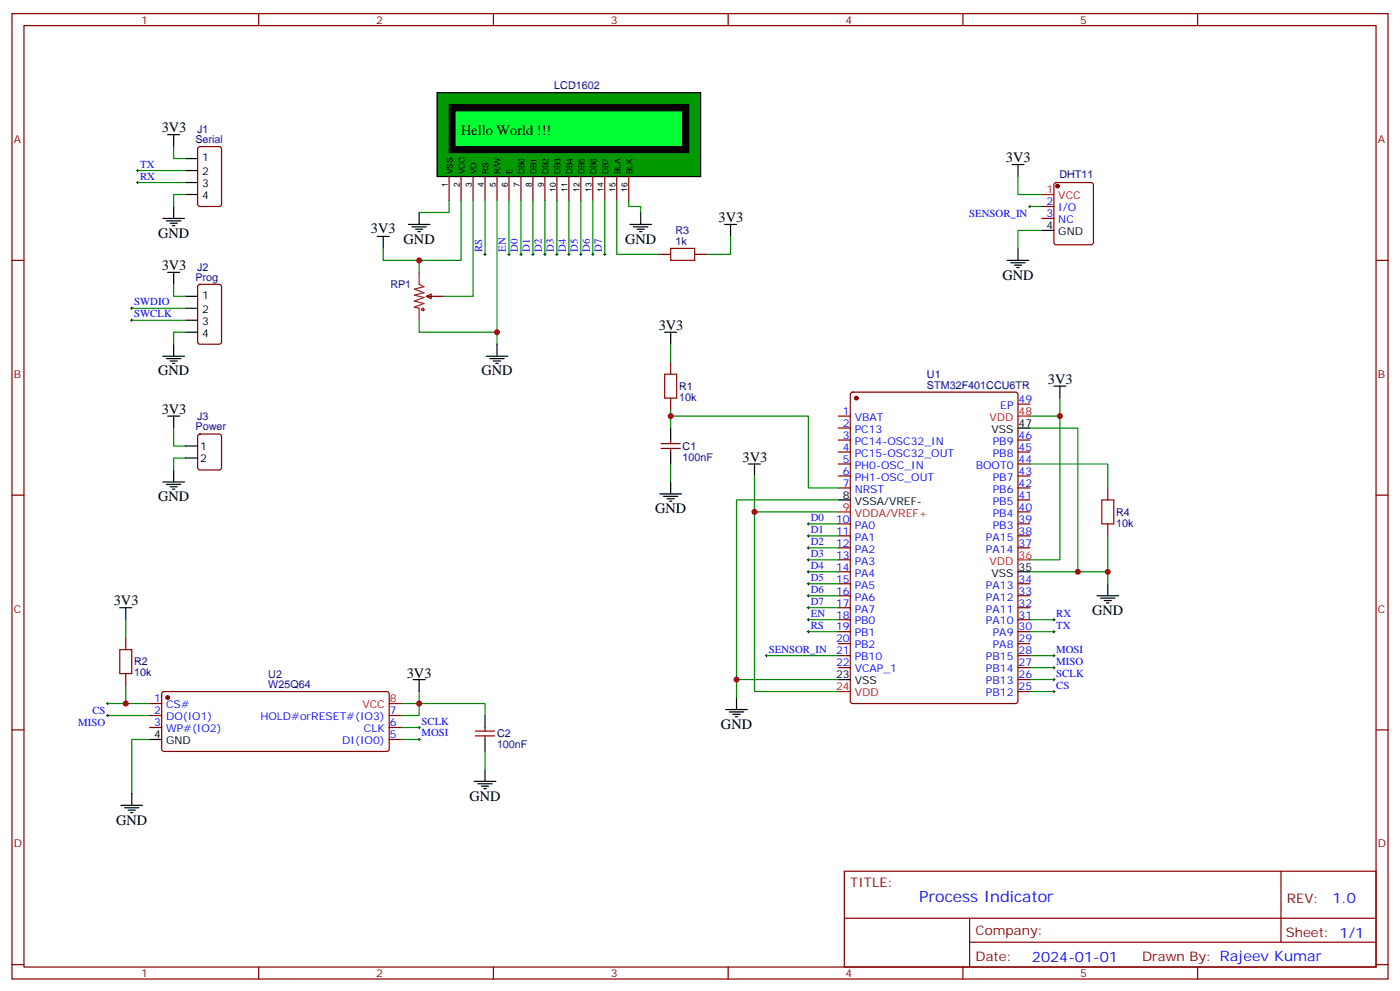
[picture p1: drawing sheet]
<svg xmlns="http://www.w3.org/2000/svg" width="412mm" height="292mm" viewBox="0 0 412 292" stroke-linecap="round" stroke-linejoin="round" font-family="sans-serif">
<g fill="none" stroke="#870000" stroke-width=".35">
<path d="M3.5 4h405.4v284.4h-405.4zM7.1 7.5h398.2v277.3h-398.2zM76.2 4v3.5M145.3 4v3.5M214.5 4v3.5M283.6 4v3.5M352.8 4v3.5M3.5 76.7h3.6M405.3 76.7h3.6M250.7 115.7l.5-.2h48l.6 .4 .1 90.6-.5 .7h-48.2l-.7-.4v-90.6zM299.9 119h3.5M246.9 122.6h3.6"/>
<path d="M246.9 126.1h3.6M246.9 129.6h3.6M246.9 133.1h3.6M246.9 136.7h3.6M299.9 129.6h3.5M299.9 133.1h3.5M299.9 136.7h3.5M3.5 145.8h3.6M246.9 140.2h3.6M246.9 143.7h3.6M246.9 154.3h3.6M246.9 157.8h3.6"/>
<path d="M299.9 140.2h3.5M299.9 143.7h3.5M299.9 154.3h3.5M299.9 157.8h3.5M299.9 150.8h3.5M299.9 147.2h3.5M405.3 145.8h3.6M246.9 161.4h3.6M246.9 164.9h3.6M246.9 168.4h3.6M246.9 171.9h3.6M246.9 175.5h3.6"/>
<path d="M246.9 179h3.6M299.9 161.4h3.5M299.9 171.9h3.5M299.9 175.5h3.5M299.9 179h3.5M246.9 182.5h3.6M246.9 186.1h3.6M246.9 189.6h3.6M246.9 193.1h3.6M246.9 196.6h3.6M299.9 182.5h3.5M299.9 186.1h3.5"/>
<path d="M299.9 189.6h3.5M299.9 193.1h3.5M299.9 196.6h3.5M3.5 215h3.6M299.9 203.7h3.5M299.9 200.2h3.5M405.3 215h3.6M248.7 256.6h156.6v28.2h-156.6zM377.3 256.6v20.9M248.7 270.5h156.5M285.6 277.5h119.6M285.6 270.5v14.1"/>
<path d="M3.5 284.1h3.6M76.2 284.8v3.6M145.3 284.8v3.6M214.5 284.8v3.6M283.6 284.8v3.6M352.8 284.8v3.6M405.3 284.1h3.6"/>
</g>
<circle cx="252.2" cy="117.3" r=".53" fill="#870000" stroke="#870000" stroke-width=".35"/>
<path d="M299.9 126.1h3.5M246.9 147.2h3.6M299.9 168.4h3.5M246.9 200.2h3.6" fill="none" stroke="#000" stroke-width=".35"/>
<path d="M299.9 122.6h3.5M246.9 150.8h3.6M299.9 164.9h3.5M246.9 203.7h3.6" fill="none" stroke="#f00" stroke-width=".35"/>
<path d="M128.8 27.3h77.6v24.7h-77.6z" fill="#090" stroke="#000" stroke-width=".35"/>
<g fill="none" stroke="#870000" stroke-width=".35">
<path d="M132.3 52v7.1M135.8 52v7.1M139.3 52v7.1M142.9 52v7.1M146.4 52v7.1M149.9 52v7.1M153.5 52v7.1M157 52v7.1M160.5 52v7.1M164 52v7.1M167.6 52v7.1M171.1 52v7.1"/>
<path d="M174.6 52v7.1M178.2 52v7.1M181.7 52v7.1M185.2 52v7.1"/>
</g>
<path d="M132.3 30.8h70.5v14.1h-70.5z" fill="#000" stroke="#000" stroke-width=".35"/>
<path d="M134.1 32.6h67v10.6h-67z" fill="none" stroke="#000" stroke-width=".35"/>
<path d="M134.1 32.6h67v10.6h-67z" fill="#0f3" stroke="#000" stroke-width=".35"/>
<g fill="none" stroke="#000" stroke-width=".29">
<path d="M40.2 50.2h.7M40.2 53.8h.7M40.6 49.9v.7M40.6 53.4v.7M142.5 74.9h.7M142.9 74.6v.7M149.6 74.9h.7M149.9 74.6v.7M153.1 74.9h.7M153.5 74.6v.7M156.6 74.9h.7M157 74.6v.7"/>
<path d="M160.2 74.9h.7M160.5 74.6v.7M163.7 74.9h.7M164 74.6v.7M167.2 74.9h.7M167.6 74.6v.7M170.7 74.9h.7M171.1 74.6v.7M174.3 74.9h.7M174.6 74.6v.7M177.8 74.9h.7M178.2 74.6v.7"/>
<path d="M303 60.8h.7M303.4 60.5v.7M38.5 90.8h.7M38.5 94.3h.7M38.8 90.5v.7M38.8 94v.7M237.8 154.3h.7M237.8 157.8h.7M238.1 154v.7M238.1 157.5v.7M237.8 161.4h.7M237.8 164.9h.7"/>
<path d="M237.8 168.4h.7M237.8 171.9h.7M237.8 175.5h.7M237.8 179h.7M238.1 161v.7M238.1 164.5v.7M238.1 168.1v.7M238.1 171.6v.7M238.1 175.1v.7M238.1 178.6v.8M225.4 193.1h.7M225.8 192.8v.7"/>
<path d="M237.8 182.5h.7M237.8 186.1h.7M238.1 182.2v.7M238.1 185.7v.7M310.1 182.5h.7M310.1 186.1h.7M310.1 193.1h.7M310.1 196.6h.7M310.4 182.2v.7M310.4 185.7v.7M310.4 192.8v.7M310.4 196.3v.7"/>
<path d="M310.4 199.8v.7M31.4 207.2h.7M31.4 210.7h.7M31.7 206.9v.7M31.7 210.4v.7M123.1 214.3h.7M123.1 217.8h.7M123.5 213.9v.7M123.5 217.5v.7M310.1 200.2h.7M310.1 203.7h.7M310.4 203.3v.7"/>
</g>
<g fill="none" stroke="#870000" stroke-width=".35">
<path d="M58.4 43.4l.5-.2h5.7l.6 .4 .1 16.5-.5 .7h-5.9l-.6-.4-.1-16.5zM310.7 54l.4-.2h10.3l.6 .4 .1 17.2-.5 .7h-10.5l-.6-.5-.1-17.1zM194 74.9h3.6M204.6 74.9h3.5M306.9 60.8h3.5M306.9 64.3h3.5M58.4 84l.5-.3h5.7l.6 .5 .1 16.5-.5 .6-5.9 .1-.6-.5-.1-16.4zM125.6 87.3l1.4-.7v1.4zM125.6 87.3h4.9M197.6 106.7v3.5M197.6 117.3v3.5M58.4 128.1l.5-.3h5.7l.6 .5 .1 9.4-.5 .7h-5.9l-.6-.4-.1-9.4z"/>
<path d="M194.7 132.1h5.7M194.7 130.7h5.7M197.6 129.6v1.1M197.6 132.1v1M326.3 143.7v3.5M326.3 154.3v3.5M37 187.8v3.5M37 198.4v3.5M44.1 207.2h3.5M44.1 210.7h3.5M44.1 214.3h3.5M47.9 203.9l.4-.2h65.9l.5 .7-.1 16.5-.7 .4h-65.8l-.5-.7v-16.2z"/>
<path d="M114.7 210.7h3.5M114.7 214.3h3.5M114.7 217.8h3.5M140.1 215.3h5.6M140.1 216.7h5.6M142.9 214.3v1M142.9 216.7v1.1"/>
</g>
<g fill="none" stroke="#000" stroke-width=".35">
<path d="M49.4 39.7h3.5M51.2 39.7v3.5M54.7 46.7h3.5M54.7 50.2h3.5M54.7 53.8h3.5M54.7 57.3h3.5M298.1 48.5h3.5M299.9 48.5v3.5M48 64.3h6.3M49 65.1h4.3M50.1 65.8h2.1M50.8 66.5h.7"/>
<path d="M51.2 60.8v3.5M111.1 69.6h3.6M112.9 69.6v3.6M120.3 66.1h6.3M121.4 66.8h4.2M122.4 67.5h2.1M123.1 68.2h.7M123.5 62.6v3.5M185.6 66.1h6.3M186.6 66.8h4.3M187.7 67.5h2.1M188.4 68.2h.7"/>
<path d="M188.7 62.6v3.5M213.4 66.1h3.6M215.2 66.1v3.5M296.7 76.7h6.3M297.7 77.4h4.3M298.8 78.1h2.1M299.5 78.8h.7M299.9 73.2v3.5M306.9 67.9h3.5M49.4 80.2h3.5M51.2 80.2v3.5M54.7 87.3h3.5"/>
<path d="M54.7 90.8h3.5M54.7 94.3h3.5M54.7 97.9h3.5M195.8 97.9h3.5M197.6 97.9v3.5M48 104.9h6.3M49 105.6h4.3M50.1 106.3h2.1M50.8 107h.7M51.2 101.4v3.5M143.2 104.9h6.4M144.3 105.6h4.2"/>
<path d="M145.3 106.3h2.2M146 107h.8M146.4 101.4v3.5M310.4 113.7h3.6M312.2 113.7v3.6M49.4 122.6h3.5M51.2 122.6v3.5M51.2 138.4v3.6M54.7 131.4h3.5M54.7 134.9h3.5M197.6 126.1v3.5M197.6 133.1v3.6"/>
<path d="M220.5 136.7h3.5M222.2 136.7v3.5M48 142h6.3M49 142.7h4.3M50.1 143.4h2.1M50.8 144.1h.7M194.4 145.5h6.3M195.4 146.2h4.3M196.5 146.9h2.1M197.2 147.6h.7M197.6 142v3.5M35.3 179h3.5"/>
<path d="M37 179v3.5M323.1 175.5h6.4M324.2 176.2h4.2M325.3 176.9h2.1M326 177.6h.7M326.3 171.9v3.6M44.1 217.8h3.5M121.7 200.2h3.5M123.5 200.2v3.5M142.9 210.7v3.6M142.9 217.8v3.5M213.8 209h6.3"/>
<path d="M214.8 209.7h4.3M215.9 210.4h2.1M216.6 211.1h.7M217 205.5v3.5M35.6 237.2h6.4M36.7 237.9h4.2M37.7 238.6h2.2M38.5 239.3h.7M38.8 233.7v3.5M139.7 230.2h6.3M140.8 230.9h4.2M141.8 231.6h2.1"/>
<path d="M142.5 232.3h.7M142.9 226.6v3.6"/>
</g>
<g fill="none" stroke="#008700" stroke-width=".35">
<path d="M40.6 50.2h14.1M40.6 53.8h14.1M51.2 43.2v3.5h3.5M54.7 57.3h-3.5v3.5M132.3 59.1v3.5h-8.8M135.8 59.1v17.6h-22.9v-3.5M139.3 59.1v28.2h-8.8M142.9 59.1v15.8M146.4 59.1v42.3M149.9 59.1v15.8M153.5 59.1v15.8M157 59.1v15.8"/>
<path d="M160.5 59.1v15.8M164 59.1v15.8M167.6 59.1v15.8M171.1 59.1v15.8M174.6 59.1v15.8M178.2 59.1v15.8M181.7 59.1v15.8h12.3M185.2 59.1v1.7h3.5v1.8M299.9 52v5.3h7M123.5 76.7v3.5M215.2 69.6v5.3h-7.1M303.4 60.8h3.5"/>
<path d="M306.9 67.9h-7v5.3M38.8 90.8h15.9M38.8 94.3h15.9M51.2 83.7v3.6h3.5M54.7 97.9h-3.5v3.5M123.5 94.3v3.6h22.9M197.6 101.4v5.3M312.2 117.3v5.3M51.2 126.1v5.3h3.5M54.7 134.9h-3.5v3.5M197.6 122.6h40.5v21.1h8.8M197.6 120.8v5.3"/>
<path d="M197.6 136.7v5.3M303.4 126.1h14.1v42.3h-14.1M303.4 122.6h8.8v42.3h-8.8M303.4 136.7h22.9v7M222.2 140.2v10.6M238.1 154.3h8.8M238.1 157.8h8.8M246.9 147.2h-29.9v53h29.9M246.9 150.8h-24.7v52.9h24.7M326.3 157.8v10.6M238.1 175.5h8.8M238.1 179h8.8"/>
<path d="M238.1 171.9h8.8M238.1 168.4h8.8M238.1 164.9h8.8M238.1 161.4h8.8M317.5 168.4h8.8v3.5M37 182.5v5.3M225.8 193.1h21.1M238.1 182.5h8.8M238.1 186.1h8.8M303.4 182.5h7M303.4 186.1h7M303.4 193.1h7"/>
<path d="M303.4 196.6h7M31.7 210.7h12.4M31.7 207.2h12.4M37 201.9v5.3M44.1 217.8h-5.3v15.9M118.2 210.7h5.3v-3.5h19.4v3.5M118.2 214.3h5.3M118.2 217.8h5.3M123.5 203.7v3.5h-5.3M217 200.2v5.3M303.4 200.2h7M303.4 203.7h7"/>
<path d="M142.9 221.3v5.3"/>
</g>
<g fill="none" stroke="#a10000" stroke-width=".35">
<path d="M197.6 73.2h7v3.5h-7zM195.8 110.2h3.5v7.1h-3.5zM324.6 147.2h3.5v7.1h-3.5zM35.3 191.3h3.5v7.1h-3.5z"/>
<circle cx="124.5" cy="91.2" r=".35"/>
</g>
<g fill="#870000" stroke="#870000" stroke-width=".35">
<circle cx="49.4" cy="205.5" r=".53"/>
<circle cx="311.5" cy="54.8" r=".53"/>
</g>
<path d="M306.9 57.3h3.5M114.7 207.2h3.5" fill="none" stroke="#f00" stroke-width=".35"/>
<path d="M123.5 80.2v3.5l1.4 .8-2.8 .7 2.8 1-2.8 .7 2.8 .7-2.8 1.1 2.8 .7-2.8 1.1 1.4 .3v3.5" fill="none" stroke="#8c2424" stroke-width=".35"/>
<g fill="#c00">
<circle cx="123.5" cy="76.7" r=".88"/>
<circle cx="146.4" cy="97.9" r=".88"/>
<circle cx="217" cy="200.2" r=".88"/>
<circle cx="317.5" cy="168.4" r=".88"/>
<circle cx="312.2" cy="122.6" r=".88"/>
<circle cx="222.3" cy="150.8" r=".88"/>
<circle cx="197.6" cy="122.6" r=".88"/>
<circle cx="37" cy="207.2" r=".88"/>
<circle cx="123.5" cy="207.2" r=".88"/>
<circle cx="326.3" cy="168.4" r=".88"/>
</g>
<text font-size="4.6" fill="#00f" x="270.8" y="265.6">Process Indicator</text>
<g font-size="4.2">
<text x="47.6" y="38.9">3V3</text>
<text x="135.8" y="39.7">Hello World !!!</text>
<text x="296.3" y="47.8">3V3</text>
<text x="211.7" y="65.4">3V3</text>
<text x="46.6" y="70">GND</text>
<text x="109.2" y="68.6">3V3</text>
<text x="118.9" y="71.8">GND</text>
<text x="184.1" y="71.8">GND</text>
<text x="47.6" y="79.5">3V3</text>
<text x="295.3" y="82.3">GND</text>
<text x="194" y="97.2">3V3</text>
<text x="46.6" y="110.6">GND</text>
<text x="141.8" y="110.6">GND</text>
<text x="308.7" y="113">3V3</text>
<text x="47.6" y="121.8">3V3</text>
<text x="218.7" y="136">3V3</text>
<text x="46.6" y="147.6">GND</text>
<text x="193" y="151.1">GND</text>
<text x="33.5" y="178.3">3V3</text>
<text x="321.7" y="181.1">GND</text>
<text x="119.8" y="199.8">3V3</text>
<text x="212.4" y="214.6">GND</text>
<text x="138.3" y="235.8">GND</text>
<text x="34.2" y="242.9">GND</text>
</g>
<g font-size="4.2" fill="#00f">
<text x="392.5" y="265.9">1.0</text>
<text x="304" y="283.2">2024-01-01</text>
</g>
<g font-size="3.9" fill="#800">
<text x="250.5" y="261.2">TITLE:</text>
<text x="379.1" y="265.9">REV:</text>
<text x="287.4" y="275.4">Company:</text>
<text x="378.7" y="276">Sheet: 1/1</text>
<text x="287.4" y="283.1">Date:</text>
<text x="336.4" y="283.2">Drawn By: Rajeev Kumar</text>
</g>
<g font-size="3.2" fill="#800">
<text x="41.6" y="7">1</text>
<text x="110.8" y="7">2</text>
<text x="179.9" y="7">3</text>
<text x="249.1" y="7">4</text>
<text x="318.2" y="7">5</text>
<text x="4.1" y="42.1">A</text>
<text x="405.9" y="42.1">A</text>
<text x="4.1" y="111.3">B</text>
<text x="405.9" y="111.3">B</text>
<text x="4.1" y="180.4">C</text>
<text x="405.9" y="180.4">C</text>
<text x="4.1" y="249.6">D</text>
<text x="405.9" y="249.6">D</text>
<text x="41.6" y="287.8">1</text>
<text x="110.8" y="287.8">2</text>
<text x="179.9" y="287.8">3</text>
<text x="249.1" y="287.8">4</text>
<text x="318.2" y="287.8">5</text>
</g>
<g font-size="3.2" fill="#000080">
<text x="163.3" y="26.2">LCD1602</text>
<text x="58.1" y="39.2">J1</text>
<text x="57.6" y="42.1">Serial</text>
<text x="312.1" y="52.4">DHT11</text>
<text x="199" y="69">R3</text>
<text x="199" y="72.1">1k</text>
<text x="57.6" y="82.7">Prog</text>
<text x="58.1" y="79.7">J2</text>
<text x="115" y="84.9">RP1</text>
<text x="273.1" y="111.5">U1</text>
<text x="200" y="118.1">10k</text>
<text x="200" y="114.9">R1</text>
<text x="273.1" y="114.4">STM32F401CCU6TR</text>
<text x="58.1" y="123.8">J3</text>
<text x="57.6" y="126.8">Power</text>
<text x="201.1" y="135.7">100nF</text>
<text x="201.1" y="132.5">C1</text>
<text x="328.8" y="155.1">10k</text>
<text x="328.8" y="151.9">R4</text>
<text x="39.5" y="195.9">R2</text>
<text x="39.5" y="199.1">10k</text>
<text x="79" y="202.5">W25Q64</text>
<text x="79" y="199.6">U2</text>
<text x="146.4" y="220.4">100nF</text>
<text x="146.4" y="217.2">C2</text>
</g>
<g font-size="3.2">
<text x="59.5" y="47.4">1</text>
<text x="59.5" y="51.6">2</text>
<text x="59.5" y="55.2">3</text>
<text x="59.5" y="58.7">4</text>
<text x="308.3" y="67.5">4</text>
<text x="311.7" y="69.3">GND</text>
<text x="59.5" y="88">1</text>
<text x="59.5" y="92.2">2</text>
<text x="59.5" y="95.7">3</text>
<text x="59.5" y="99.3">4</text>
<text x="300" y="125.7">47</text>
<text x="292.1" y="127.5">VSS</text>
<text x="58.9" y="132.4">1</text>
<text x="58.9" y="136">2</text>
<text x="248.3" y="146.9">8</text>
<text x="251.8" y="148.7">VSSA/VREF-</text>
<text x="292.1" y="169.8">VSS</text>
<text x="300" y="168.1">35</text>
<text x="246.3" y="199.8">23</text>
<text x="251.8" y="201.6">VSS</text>
<text x="45.4" y="217.5">4</text>
<text x="48.9" y="219.2">GND</text>
</g>
<g font-size="3.2" fill="#00f">
<text x="41.3" y="49.4">TX</text>
<text x="41.3" y="52.9">RX</text>
<text x="285.5" y="64">SENSOR_IN</text>
<text x="308.3" y="60.5">2</text>
<text x="308.3" y="64">3</text>
<text x="311.7" y="62.2">I/O</text>
<text x="311.7" y="65.8">NC</text>
<text x="142" y="74.2" transform="rotate(-90 142 74.2)">RS</text>
<text x="149" y="74.2" transform="rotate(-90 149 74.2)">EN</text>
<text x="152.6" y="74.2" transform="rotate(-90 152.6 74.2)">D0</text>
<text x="156.1" y="74.2" transform="rotate(-90 156.1 74.2)">D1</text>
<text x="159.6" y="74.2" transform="rotate(-90 159.6 74.2)">D2</text>
<text x="163.2" y="74.2" transform="rotate(-90 163.2 74.2)">D3</text>
<text x="166.7" y="74.2" transform="rotate(-90 166.7 74.2)">D4</text>
<text x="170.2" y="74.2" transform="rotate(-90 170.2 74.2)">D5</text>
<text x="173.7" y="74.2" transform="rotate(-90 173.7 74.2)">D6</text>
<text x="177.3" y="74.2" transform="rotate(-90 177.3 74.2)">D7</text>
<text x="39.5" y="89.9">SWDIO</text>
<text x="39.5" y="93.5">SWCLK</text>
<text x="300" y="118.7">49</text>
<text x="248.3" y="122.2">1</text>
<text x="248.3" y="125.7">2</text>
<text x="251.8" y="124">VBAT</text>
<text x="294.6" y="120.4">EP</text>
<text x="248.3" y="129.3">3</text>
<text x="251.8" y="127.5">PC13</text>
<text x="251.8" y="131">PC14-OSC32_IN</text>
<text x="292.4" y="131">PB9</text>
<text x="300" y="129.3">46</text>
<text x="248.3" y="132.8">4</text>
<text x="248.3" y="136.3">5</text>
<text x="251.8" y="134.5">PC15-OSC32_OUT</text>
<text x="292.4" y="134.5">PB8</text>
<text x="300" y="136.3">44</text>
<text x="300" y="132.8">45</text>
<text x="248.3" y="139.8">6</text>
<text x="248.3" y="143.4">7</text>
<text x="251.8" y="138.1">PH0-OSC_IN</text>
<text x="251.8" y="141.6">PH1-OSC_OUT</text>
<text x="287.4" y="138.1">BOOT0</text>
<text x="292.4" y="141.6">PB7</text>
<text x="300" y="143.4">42</text>
<text x="300" y="139.8">43</text>
<text x="251.8" y="145.1">NRST</text>
<text x="292.4" y="148.7">PB5</text>
<text x="292.4" y="145.1">PB6</text>
<text x="300" y="146.9">41</text>
<text x="238.8" y="153.4">D0</text>
<text x="246.3" y="154">10</text>
<text x="251.8" y="155.7">PA0</text>
<text x="292.4" y="155.7">PB3</text>
<text x="292.4" y="152.2">PB4</text>
<text x="300" y="154">39</text>
<text x="300" y="150.4">40</text>
<text x="238.8" y="157">D1</text>
<text x="238.8" y="160.5">D2</text>
<text x="246.3" y="157.5">11</text>
<text x="246.3" y="161">12</text>
<text x="251.8" y="159.2">PA1</text>
<text x="290.4" y="159.2">PA15</text>
<text x="300" y="161">37</text>
<text x="300" y="157.5">38</text>
<text x="238.8" y="164">D3</text>
<text x="238.8" y="167.5">D4</text>
<text x="246.3" y="164.5">13</text>
<text x="251.8" y="162.8">PA2</text>
<text x="251.8" y="166.3">PA3</text>
<text x="290.4" y="162.8">PA14</text>
<text x="238.8" y="171.1">D5</text>
<text x="246.3" y="168.1">14</text>
<text x="246.3" y="171.6">15</text>
<text x="251.8" y="169.8">PA4</text>
<text x="251.8" y="173.4">PA5</text>
<text x="290.4" y="173.4">PA13</text>
<text x="300" y="171.6">34</text>
<text x="238.8" y="174.6">D6</text>
<text x="238.8" y="178.1">D7</text>
<text x="246.3" y="175.1">16</text>
<text x="246.3" y="178.6">17</text>
<text x="251.8" y="176.9">PA6</text>
<text x="290.4" y="176.9">PA12</text>
<text x="300" y="178.6">32</text>
<text x="300" y="175.1">33</text>
<text x="238.8" y="181.6">EN</text>
<text x="238.8" y="185.2">RS</text>
<text x="246.3" y="182.2">18</text>
<text x="246.3" y="185.7">19</text>
<text x="251.8" y="180.4">PA7</text>
<text x="251.8" y="183.9">PB0</text>
<text x="290.4" y="183.9">PA10</text>
<text x="290.4" y="180.4">PA11</text>
<text x="300" y="185.7">30</text>
<text x="300" y="182.2">31</text>
<text x="311.1" y="185.2">TX</text>
<text x="311.1" y="181.6">RX</text>
<text x="246.3" y="189.2">20</text>
<text x="251.8" y="187.5">PB1</text>
<text x="251.8" y="191">PB2</text>
<text x="292.5" y="191">PA8</text>
<text x="292.5" y="187.5">PA9</text>
<text x="300" y="189.2">29</text>
<text x="226.5" y="192.2">SENSOR_IN</text>
<text x="246.3" y="192.8">21</text>
<text x="246.3" y="196.3">22</text>
<text x="251.8" y="194.5">PB10</text>
<text x="290.4" y="194.5">PB15</text>
<text x="300" y="196.3">27</text>
<text x="300" y="192.8">28</text>
<text x="311.1" y="192.2">MOSI</text>
<text x="311.1" y="195.8">MISO</text>
<text x="251.8" y="198">VCAP_1</text>
<text x="290.4" y="201.6">PB13</text>
<text x="290.4" y="198">PB14</text>
<text x="300" y="203.3">25</text>
<text x="300" y="199.8">26</text>
<text x="311.1" y="199.3">SCLK</text>
<text x="311.1" y="202.8">CS</text>
<text x="45.4" y="206.9">1</text>
<text x="48.9" y="208.6">CS#</text>
<text x="290.4" y="205.1">PB12</text>
<text x="23.1" y="213.9">MISO</text>
<text x="27.2" y="210.4">CS</text>
<text x="45.4" y="210.4">2</text>
<text x="45.4" y="213.9">3</text>
<text x="48.9" y="212.2">DO(IO1)</text>
<text x="48.9" y="215.7">WP#(IO2)</text>
<text x="76.7" y="212.2">HOLD#orRESET#(IO3)</text>
<text x="107.2" y="215.7">CLK</text>
<text x="114.8" y="213.9">6</text>
<text x="114.8" y="210.4">7</text>
<text x="124.2" y="213.4">SCLK</text>
<text x="100.8" y="219.2">DI(IO0)</text>
<text x="114.8" y="217.5">5</text>
<text x="124.2" y="216.9">MOSI</text>
</g>
<g font-size="3.2" fill="#f00">
<text x="308.3" y="56.9">1</text>
<text x="311.7" y="58.7">VCC</text>
<text x="291.5" y="124">VDD</text>
<text x="300" y="122.2">48</text>
<text x="248.3" y="150.4">9</text>
<text x="251.8" y="152.2">VDDA/VREF+</text>
<text x="291.5" y="166.3">VDD</text>
<text x="300" y="164.5">36</text>
<text x="246.3" y="203.3">24</text>
<text x="106.7" y="208.6">VCC</text>
<text x="114.8" y="206.9">8</text>
<text x="251.8" y="205.1">VDD</text>
</g>
<g font-size="2.5">
<text x="133.3" y="51.3" transform="rotate(-90 133.3 51.3)">VSS</text>
<text x="136.9" y="51.3" transform="rotate(-90 136.9 51.3)">VCC</text>
<text x="140.4" y="51.3" transform="rotate(-90 140.4 51.3)">VO</text>
<text x="143.9" y="51.3" transform="rotate(-90 143.9 51.3)">RS</text>
<text x="147.5" y="51.3" transform="rotate(-90 147.5 51.3)">R/W</text>
<text x="151" y="51.3" transform="rotate(-90 151 51.3)">E</text>
<text x="154.5" y="51.3" transform="rotate(-90 154.5 51.3)">DB0</text>
<text x="158" y="51.3" transform="rotate(-90 158 51.3)">DB1</text>
<text x="161.6" y="51.3" transform="rotate(-90 161.6 51.3)">DB2</text>
<text x="165.1" y="51.3" transform="rotate(-90 165.1 51.3)">DB3</text>
<text x="168.6" y="51.3" transform="rotate(-90 168.6 51.3)">DB4</text>
<text x="172.2" y="51.3" transform="rotate(-90 172.2 51.3)">DB5</text>
<text x="175.7" y="51.3" transform="rotate(-90 175.7 51.3)">DB6</text>
<text x="179.2" y="51.3" transform="rotate(-90 179.2 51.3)">DB7</text>
<text x="182.7" y="51.3" transform="rotate(-90 182.7 51.3)">BLA</text>
<text x="186.3" y="51.3" transform="rotate(-90 186.3 51.3)">BLK</text>
<text x="131.9" y="55.1" transform="rotate(-90 131.9 55.1)">1</text>
<text x="135.5" y="55.1" transform="rotate(-90 135.5 55.1)">2</text>
<text x="139" y="55.1" transform="rotate(-90 139 55.1)">3</text>
<text x="142.5" y="55.1" transform="rotate(-90 142.5 55.1)">4</text>
<text x="146" y="55.1" transform="rotate(-90 146 55.1)">5</text>
<text x="149.6" y="55.1" transform="rotate(-90 149.6 55.1)">6</text>
<text x="153.1" y="55.1" transform="rotate(-90 153.1 55.1)">7</text>
<text x="156.6" y="55.1" transform="rotate(-90 156.6 55.1)">8</text>
<text x="160.2" y="55.1" transform="rotate(-90 160.2 55.1)">9</text>
<text x="163.7" y="56.5" transform="rotate(-90 163.7 56.5)">10</text>
<text x="167.2" y="56.5" transform="rotate(-90 167.2 56.5)">11</text>
<text x="170.7" y="56.5" transform="rotate(-90 170.7 56.5)">12</text>
<text x="174.3" y="56.5" transform="rotate(-90 174.3 56.5)">13</text>
<text x="177.8" y="56.5" transform="rotate(-90 177.8 56.5)">14</text>
<text x="181.3" y="56.5" transform="rotate(-90 181.3 56.5)">15</text>
<text x="184.9" y="56.5" transform="rotate(-90 184.9 56.5)">16</text>
</g>
</svg>
